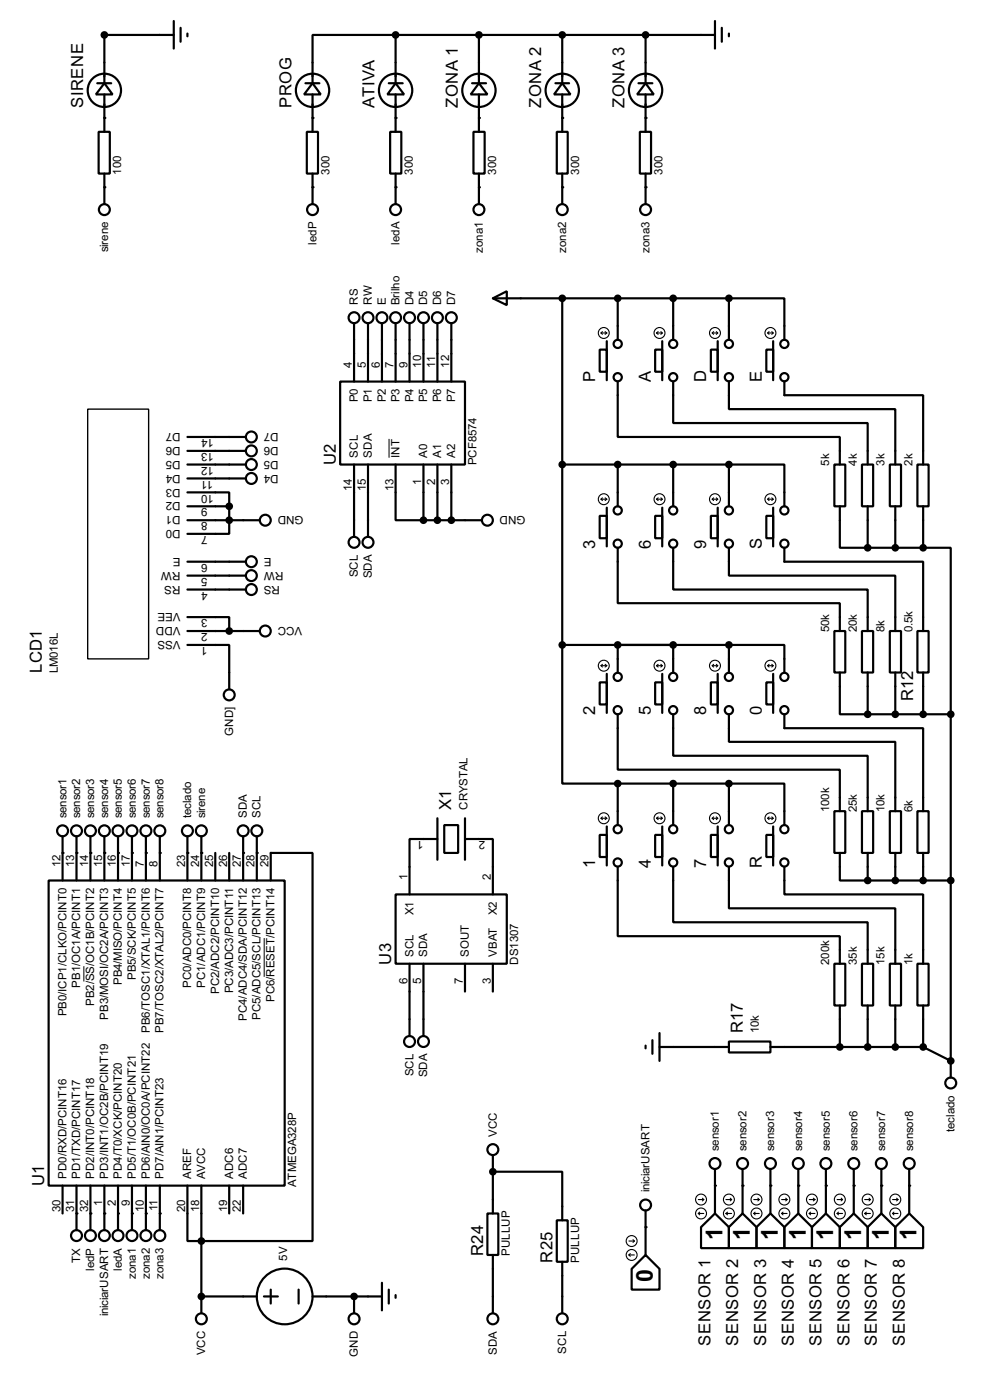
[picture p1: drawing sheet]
<svg xmlns="http://www.w3.org/2000/svg" width="180mm" height="256mm" viewBox="0 0 180 256" stroke-linecap="round" stroke-linejoin="round" font-family="sans-serif">
<g fill="none" stroke="#000" stroke-width=".4">
<path d="M17.8 15.3h2.6M19.1 15.3l1.5 2h-3zM19.1 17.3v6.9M31.8 6.4h-12.7v8.9M31.8 3.9v5M33.1 5.1v2.6M34.3 6.2v.5M55.9 15.3h2.6M57.2 15.3l1.5 2h-3zM57.2 17.3v6.9M71.2 15.3h2.5M72.4 15.3l1.6 2h-3.1z"/>
<path d="M72.4 6.4h-15.2v8.9M72.4 6.4h58.5M72.4 6.4v8.9M72.4 17.3v6.9M86.4 15.3h2.6M87.7 15.3l1.5 2h-3zM87.7 6.4v8.9M87.7 17.3v6.9M101.7 15.3h2.5M102.9 15.3l1.5 2h-3zM102.9 6.4v8.9M102.9 17.3v6.9"/>
<path d="M116.9 15.3h2.5M118.2 15.3l1.5 2h-3.1zM118.2 6.4v8.9M118.2 17.3v6.9M130.9 3.9v5M132.1 5.1v2.6M133.4 6.2v.5M18.1 24.2h2v7.6h-2zM19.1 31.8v5.6M56.2 24.2h2v7.6h-2zM57.2 31.8v5.6M71.4 24.2h2.1v7.6h-2.1z"/>
<path d="M72.4 31.8v5.6M86.7 24.2h2v7.6h-2zM87.7 31.8v5.6M101.9 24.2h2v7.6h-2zM102.9 31.8v5.6M117.1 24.2h2.1v7.6h-2.1zM118.2 31.8v5.6M64.8 59.2v10.7M67.4 59.2v10.7M69.9 59.2v10.7M72.4 59.2v10.7M75 59.2v10.7"/>
<path d="M77.5 59.2v10.7M80.1 59.2v10.7M82.6 59.2v10.7M90.2 54.7l2.6-1.3v2.5zM90.2 54.7h43.2M102.9 54.7v63.5M113.1 54.7v7.6M123.2 54.7v7.6M133.4 54.7h10.2v7.6M133.4 54.7v7.6M62.3 69.9h22.8v15.2h-22.8zM109.8 64.1h1.3v4h-1.3z"/>
<path d="M111.1 62.5v7.2M113.1 69.9v10.2h40.6v5M119.9 64.1h1.3v4h-1.3zM121.2 62.5v7.2M123.2 69.9v7.6h35.6v7.6M130.1 64.1h1.3v4h-1.3zM131.4 62.5v7.2M133.4 69.9v5.1h30.5v10.1M140.3 64.1h1.2v4h-1.2zM141.5 62.5v7.2M143.6 69.9v2.5h25.4v12.7M34.3 90.2h7.7v2.6"/>
<path d="M34.3 85.1h10.7M34.3 95.3h13.3M34.3 80.1h10.7M34.3 82.6h10.7M34.3 87.7h10.7M34.3 92.8h7.7M42 92.8v5h-7.7M64.8 85.1v13.3M67.4 85.1v13.3M72.4 85.1v10.2h5.1M77.5 85.1v10.2M77.5 95.3h10.7"/>
<path d="M80.1 85.1v10.2M82.6 85.1v10.2M102.9 85.1h30.5M109.8 94.5h1.3v4.1h-1.3zM111.1 93v7.1M113.1 85.1v7.7M119.9 94.5h1.3v4.1h-1.3zM121.2 93v7.1M123.2 85.1v7.7M130.1 94.5h1.3v4.1h-1.3zM131.4 93v7.1M133.4 85.1h10.2v7.7"/>
<path d="M133.4 85.1v7.7M140.3 94.5h1.2v4.1h-1.2zM141.5 93v7.1M152.7 85.1h2v7.7h-2zM153.7 92.8v7.6h5.1M157.8 85.1h2v7.7h-2zM158.8 92.8v7.6M162.9 85.1h2v7.7h-2zM163.9 92.8v7.6M167.9 85.1h2.1v7.7h-2.1zM169 92.8v7.6M34.3 118.2h7.7v8.1"/>
<path d="M34.3 113.1h7.7v2.5M34.3 108h10.7M34.3 105.5h10.7M34.3 102.9h10.7M34.3 115.6h13.3M102.9 118.2v25.4h10.2M102.9 118.2h30.5M113.1 100.4v10.1h40.6v5.1M113.1 118.2v5M123.2 100.4v7.6h35.6v7.6M123.2 118.2v5M133.4 100.4v5.1h30.5v10.1"/>
<path d="M133.4 118.2h10.2v5M133.4 118.2v5M143.6 100.4v2.5h25.4v12.7M152.7 115.6h2v7.6h-2zM157.8 115.6h2v7.6h-2zM158.8 100.4h10.2M162.9 115.6h2v7.6h-2zM167.9 115.6h2.1v7.6h-2.1zM169 100.4h5v30.5M109.8 125h1.3v4.1h-1.3zM111.1 123.5v7.1M113.1 130.9v10.1h40.6v7.6"/>
<path d="M119.9 125h1.3v4.1h-1.3zM121.2 123.5v7.1M123.2 130.9v7.6h35.6v10.1M130.1 125h1.3v4.1h-1.3zM131.4 123.5v7.1M133.4 130.9v5h30.5v12.7M140.3 125h1.2v4.1h-1.2zM141.5 123.5v7.1M143.6 130.9v2.5h25.4v15.2M153.7 123.2v7.7h5.1M158.8 123.2v7.7M158.8 130.9h15.2"/>
<path d="M163.9 123.2v7.7M169 123.2v7.7M174 130.9v66.5M11.5 153.2v8.1M14 153.2v8.1M16.6 153.2v8.1M19.1 153.2v8.1M21.6 153.2v8.1M24.2 153.2v8.1M26.7 153.2v8.1M29.3 153.2v8.1M34.3 153.2v8.1"/>
<path d="M36.9 153.2v8.1M39.4 156.3v5M42 156.3v5M44.5 153.2v8.1M47 153.2v8.1M80.1 153.7h-5.1v10.2M80.1 149.9v7.6M81.3 151.2h2.6v5.1h-2.6zM85.1 153.7h5.1v10.2M85.1 149.9v7.6M109.8 153h1.3v4h-1.3zM111.1 151.4v7.2"/>
<path d="M113.1 158.8v12.7h40.6v5.1M113.1 143.6v7.6M113.1 143.6h20.3M119.9 153h1.3v4h-1.3zM121.2 151.4v7.2M123.2 158.8v10.2h35.6v7.6M123.2 143.6v7.6M130.1 153h1.3v4h-1.3zM131.4 151.4v7.2M133.4 158.8v7.6h30.5v10.2M133.4 143.6h10.2v7.6M133.4 143.6v7.6"/>
<path d="M140.3 153h1.2v4h-1.2zM141.5 151.4v7.2M143.6 158.8v5.1h25.4v12.7M152.7 148.6h2v7.7h-2zM153.7 156.3v5h5.1M157.8 148.6h2v7.7h-2zM158.8 156.3v5M162.9 148.6h2v7.7h-2zM163.9 156.3v5M167.9 148.6h2.1v7.7h-2.1zM169 156.3v5M8.9 161.3h43.2v55.9h-43.2z"/>
<path d="M49.6 161.3v-5h7.6v71.1h-22.9v-10.2M72.4 163.9h20.4v12.7h-20.4zM75 176.6v13.2M77.5 176.6v13.2M85.1 176.6v5.1M90.2 176.6v5.1M152.7 176.6h2v7.6h-2zM157.8 176.6h2v7.6h-2zM158.8 161.3h15.2M162.9 176.6h2v7.6h-2zM167.9 176.6h2.1v7.6h-2.1zM118.2 191.6v.5"/>
<path d="M119.4 190.6v2.5M120.7 191.8h12.7M120.7 189.3v5.1M133.4 190.8h7.6v2h-7.6zM141 191.8h28M153.7 184.2v7.6M158.8 184.2v7.6M163.9 184.2v7.6M169 184.2v7.6M169 191.8l5 2.6M11.5 217.2v5.1M14 217.2v8.2"/>
<path d="M16.6 217.2v8.2M19.1 217.2v8.2M21.6 217.2v8.2M24.2 217.2v8.2M26.7 217.2v8.2M29.3 217.2v8.2M36.9 217.2v23.4M42 217.2v5.1M44.5 217.2v5.1M90.2 214.7h12.7v8.9M90.2 211.6v10.7M130.9 214.2v8.1"/>
<path d="M135.9 214.2v8.1M141 214.2v8.1M146.1 214.2v8.1M151.2 214.2v8.1M156.3 214.2v8.1M161.3 214.2v8.1M166.4 214.2v8.1M36.9 237.5h10.1M48.3 237.5h2.6M49.6 236.3v2.5M54.7 236.3v2.5M57.2 237.5h12.7"/>
<path d="M64.8 237.5v3.1M69.9 235v5.1M71.2 236.3v2.5M72.4 237.3v.5M89.2 222.3h2v7.6h-2zM90.2 229.9v10.7M101.9 223.6h2v7.6h-2zM102.9 231.2v9.4M115.6 232.5l2.6-2.6 2.5 2.6v3.8h-5.1zM118.2 221.8v8.1M128.3 224.8l2.6-2.5 2.5 2.5v3.9h-5.1zM133.4 224.8l2.5-2.5 2.6 2.5v3.9h-5.1z"/>
<path d="M138.5 224.8l2.5-2.5 2.6 2.5v3.9h-5.1zM143.6 224.8l2.5-2.5 2.5 2.5v3.9h-5zM148.6 224.8l2.6-2.5 2.5 2.5v3.9h-5.1zM153.7 224.8l2.6-2.5 2.5 2.5v3.9h-5.1zM158.8 224.8l2.5-2.5 2.6 2.5v3.9h-5.1zM163.9 224.8l2.5-2.5 2.6 2.5v3.9h-5.1z"/>
<circle cx="19.1" cy="16.6" r="3.1"/>
<circle cx="57.2" cy="16.6" r="3.1"/>
<circle cx="72.4" cy="16.6" r="3.1"/>
<circle cx="87.6" cy="16.6" r="3.1"/>
<circle cx="102.9" cy="16.6" r="3.1"/>
<circle cx="118.1" cy="16.6" r="3.1"/>
<circle cx="19.1" cy="38.4" r="1"/>
<circle cx="57.2" cy="38.4" r="1"/>
<circle cx="72.4" cy="38.4" r="1"/>
<circle cx="87.6" cy="38.4" r="1"/>
<circle cx="102.9" cy="38.4" r="1"/>
<circle cx="118.1" cy="38.4" r="1"/>
<circle cx="64.8" cy="58.2" r="1"/>
<circle cx="67.3" cy="58.2" r="1"/>
<circle cx="69.9" cy="58.2" r="1"/>
<circle cx="72.4" cy="58.2" r="1"/>
<circle cx="74.9" cy="58.2" r="1"/>
<circle cx="77.5" cy="58.2" r="1"/>
<circle cx="80" cy="58.2" r="1"/>
<circle cx="82.6" cy="58.2" r="1"/>
<circle cx="113" cy="63" r=".75"/>
<circle cx="113" cy="69.1" r=".75"/>
<circle cx="123.2" cy="69.1" r=".75"/>
<circle cx="123.2" cy="63" r=".75"/>
<circle cx="133.4" cy="63" r=".75"/>
<circle cx="133.4" cy="69.1" r=".75"/>
<circle cx="143.5" cy="69.1" r=".75"/>
<circle cx="143.5" cy="63" r=".75"/>
<circle cx="46" cy="82.6" r="1"/>
<circle cx="46" cy="87.7" r="1"/>
<circle cx="46" cy="80.1" r="1"/>
<circle cx="46" cy="85.1" r="1"/>
<circle cx="48.5" cy="95.3" r="1"/>
<circle cx="64.8" cy="99.4" r="1"/>
<circle cx="67.3" cy="99.4" r="1"/>
<circle cx="89.2" cy="95.3" r="1"/>
<circle cx="113" cy="99.6" r=".75"/>
<circle cx="113" cy="93.5" r=".75"/>
<circle cx="123.2" cy="99.6" r=".75"/>
<circle cx="123.2" cy="93.5" r=".75"/>
<circle cx="133.4" cy="99.6" r=".75"/>
<circle cx="133.4" cy="93.5" r=".75"/>
<circle cx="143.5" cy="93.5" r=".75"/>
<circle cx="143.5" cy="99.6" r=".75"/>
<circle cx="46" cy="102.9" r="1"/>
<circle cx="46" cy="105.5" r="1"/>
<circle cx="46" cy="108" r="1"/>
<circle cx="48.5" cy="115.6" r="1"/>
<circle cx="41.9" cy="127.3" r="1"/>
<circle cx="113" cy="130.1" r=".75"/>
<circle cx="113" cy="124" r=".75"/>
<circle cx="123.2" cy="130.1" r=".75"/>
<circle cx="123.2" cy="124" r=".75"/>
<circle cx="133.4" cy="130.1" r=".75"/>
<circle cx="133.4" cy="124" r=".75"/>
<circle cx="143.5" cy="130.1" r=".75"/>
<circle cx="143.5" cy="124" r=".75"/>
<circle cx="11.4" cy="152.2" r="1"/>
<circle cx="14" cy="152.2" r="1"/>
<circle cx="16.5" cy="152.2" r="1"/>
<circle cx="19.1" cy="152.2" r="1"/>
<circle cx="21.6" cy="152.2" r="1"/>
<circle cx="24.1" cy="152.2" r="1"/>
<circle cx="26.7" cy="152.2" r="1"/>
<circle cx="29.2" cy="152.2" r="1"/>
<circle cx="34.3" cy="152.2" r="1"/>
<circle cx="36.8" cy="152.2" r="1"/>
<circle cx="44.5" cy="152.2" r="1"/>
<circle cx="47" cy="152.2" r="1"/>
<circle cx="113" cy="158" r=".75"/>
<circle cx="113" cy="151.9" r=".75"/>
<circle cx="123.2" cy="151.9" r=".75"/>
<circle cx="123.2" cy="158" r=".75"/>
<circle cx="133.4" cy="158" r=".75"/>
<circle cx="133.4" cy="151.9" r=".75"/>
<circle cx="143.5" cy="158" r=".75"/>
<circle cx="143.5" cy="151.9" r=".75"/>
<circle cx="74.9" cy="190.8" r="1"/>
<circle cx="77.5" cy="190.8" r="1"/>
<circle cx="174" cy="198.4" r="1"/>
<circle cx="90.2" cy="210.6" r="1"/>
<circle cx="130.8" cy="213.2" r="1"/>
<circle cx="135.9" cy="213.2" r="1"/>
<circle cx="141" cy="213.2" r="1"/>
<circle cx="146.1" cy="213.2" r="1"/>
<circle cx="151.1" cy="213.2" r="1"/>
<circle cx="156.2" cy="213.2" r="1"/>
<circle cx="161.3" cy="213.2" r="1"/>
<circle cx="166.4" cy="213.2" r="1"/>
<circle cx="14" cy="226.4" r="1"/>
<circle cx="16.5" cy="226.4" r="1"/>
<circle cx="19.1" cy="226.4" r="1"/>
<circle cx="21.6" cy="226.4" r="1"/>
<circle cx="24.1" cy="226.4" r="1"/>
<circle cx="26.7" cy="226.4" r="1"/>
<circle cx="29.2" cy="226.4" r="1"/>
<circle cx="52.1" cy="237.5" r="5.1"/>
<circle cx="118.1" cy="220.8" r="1"/>
<circle cx="36.8" cy="241.6" r="1"/>
<circle cx="64.8" cy="241.6" r="1"/>
<circle cx="90.2" cy="241.6" r="1"/>
<circle cx="102.9" cy="241.6" r="1"/>
</g>
<g fill="#000">
<circle cx="19.1" cy="34.3" r=".2"/>
<circle cx="19.1" cy="21.6" r=".2"/>
<circle cx="57.2" cy="21.6" r=".2"/>
<circle cx="57.2" cy="34.3" r=".2"/>
<circle cx="72.4" cy="34.3" r=".2"/>
<circle cx="72.4" cy="21.6" r=".2"/>
<circle cx="87.7" cy="34.3" r=".2"/>
<circle cx="87.7" cy="21.6" r=".2"/>
<circle cx="102.9" cy="21.6" r=".2"/>
<circle cx="102.9" cy="34.3" r=".2"/>
<circle cx="118.2" cy="34.3" r=".2"/>
<circle cx="118.2" cy="21.6" r=".2"/>
<circle cx="11.5" cy="156.3" r=".2"/>
<circle cx="14" cy="156.3" r=".2"/>
<circle cx="16.6" cy="156.3" r=".2"/>
<circle cx="19.1" cy="156.3" r=".2"/>
<circle cx="21.6" cy="156.3" r=".2"/>
<circle cx="24.2" cy="156.3" r=".2"/>
<circle cx="26.7" cy="156.3" r=".2"/>
<circle cx="29.3" cy="156.3" r=".2"/>
<circle cx="34.3" cy="156.3" r=".2"/>
<circle cx="36.9" cy="156.3" r=".2"/>
<circle cx="44.5" cy="156.3" r=".2"/>
<circle cx="47" cy="156.3" r=".2"/>
<circle cx="174" cy="194.4" r=".2"/>
<circle cx="90.2" cy="214.7" r=".2"/>
<circle cx="130.9" cy="217.2" r=".2"/>
<circle cx="135.9" cy="217.2" r=".2"/>
<circle cx="141" cy="217.2" r=".2"/>
<circle cx="146.1" cy="217.2" r=".2"/>
<circle cx="151.2" cy="217.2" r=".2"/>
<circle cx="156.3" cy="217.2" r=".2"/>
<circle cx="161.3" cy="217.2" r=".2"/>
<circle cx="166.4" cy="217.2" r=".2"/>
<circle cx="14" cy="222.3" r=".2"/>
<circle cx="16.6" cy="222.3" r=".2"/>
<circle cx="19.1" cy="222.3" r=".2"/>
<circle cx="21.6" cy="222.3" r=".2"/>
<circle cx="24.2" cy="222.3" r=".2"/>
<circle cx="26.7" cy="222.3" r=".2"/>
<circle cx="29.3" cy="222.3" r=".2"/>
<circle cx="36.9" cy="237.5" r=".2"/>
<circle cx="64.8" cy="237.5" r=".2"/>
<circle cx="118.2" cy="224.8" r=".2"/>
</g>
<g fill="none" stroke="#000" stroke-width=".2">
<path d="M110 61h1.1M110 61l.3 .3M110.3 60.8l-.3 .2M110.8 60.8l.3 .2M111.1 61l-.3 .3M120.2 61h1M120.2 61l.3 .3M120.5 60.8l-.3 .2M121 60.8l.2 .2M121.2 61l-.2 .3M130.4 61h1M130.4 61l.2 .3"/>
<path d="M130.6 60.8l-.2 .2M131.1 60.8l.3 .2M131.4 61l-.3 .3M140.5 61h1M140.5 61l.3 .3M140.8 60.8l-.3 .2M141.3 60.8l.2 .2M141.5 61l-.2 .3M110 91.5h1.1M110 91.5l.3 .2M110.3 91.2l-.3 .3M110.8 91.2l.3 .3"/>
<path d="M111.1 91.5l-.3 .2M120.2 91.5h1M120.2 91.5l.3 .2M120.5 91.2l-.3 .3M121 91.2l.2 .3M121.2 91.5l-.2 .2M130.4 91.5h1M130.4 91.5l.2 .2M130.6 91.2l-.2 .3M131.1 91.2l.3 .3M131.4 91.5l-.3 .2M140.5 91.5h1"/>
<path d="M140.5 91.5l.3 .2M140.8 91.2l-.3 .3M141.3 91.2l.2 .3M141.5 91.5l-.2 .2M110 122h1.1M110 122l.3 .2M110.3 121.7l-.3 .3M110.8 121.7l.3 .3M111.1 122l-.3 .2M120.2 122h1M120.2 122l.3 .2M120.5 121.7l-.3 .3"/>
<path d="M121 121.7l.2 .3M121.2 122l-.2 .2M130.4 122h1M130.4 122l.2 .2M130.6 121.7l-.2 .3M131.1 121.7l.3 .3M131.4 122l-.3 .2M140.5 122h1M140.5 122l.3 .2M140.8 121.7l-.3 .3M141.3 121.7l.2 .3M141.5 122l-.2 .2"/>
<path d="M110 149.9h1.1M110 149.9l.3 .3M110.3 149.7l-.3 .2M110.8 149.7l.3 .2M111.1 149.9l-.3 .3M120.2 149.9h1M120.2 149.9l.3 .3M120.5 149.7l-.3 .2M121 149.7l.2 .2M121.2 149.9l-.2 .3M130.4 149.9h1M130.4 149.9l.2 .3"/>
<path d="M130.6 149.7l-.2 .2M131.1 149.7l.3 .2M131.4 149.9l-.3 .3M140.5 149.9h1M140.5 149.9l.3 .3M140.8 149.7l-.3 .2M141.3 149.7l.2 .2M141.5 149.9l-.2 .3M127.8 219.8h1M128.6 219.5l.2 .3M128.8 219.8l-.2 .2M132.9 219.8h1"/>
<path d="M133.7 219.5l.2 .3M133.9 219.8l-.2 .2M138 219.8h1M138.7 219.5l.3 .3M139 219.8l-.3 .2M143.1 219.8h1M143.8 219.5l.3 .3M144.1 219.8l-.3 .2M148.1 219.8h1.1M148.9 219.5l.3 .3M149.2 219.8l-.3 .2M153.2 219.8h1"/>
<path d="M154 219.5l.2 .3M154.2 219.8l-.2 .2M158.3 219.8h1M159.1 219.5l.2 .3M159.3 219.8l-.2 .2M163.4 219.8h1M164.1 219.5l.3 .3M164.4 219.8l-.3 .2M115.1 229.9l.3 .3M115.1 229.9h1M115.1 227.4h1M115.4 229.7l-.3 .2"/>
<path d="M115.9 227.1l.2 .3M116.1 227.4l-.2 .2M127.8 222.3l.3 .3M127.8 222.3h1M128.1 222.1l-.3 .2M132.9 222.3h1M132.9 222.3l.3 .3M133.2 222.1l-.3 .2M138 222.3h1M138 222.3l.2 .3M138.2 222.1l-.2 .2M143.1 222.3h1"/>
<path d="M143.1 222.3l.2 .3M143.3 222.1l-.2 .2M148.1 222.3h1.1M148.1 222.3l.3 .3M148.4 222.1l-.3 .2M153.2 222.3h1M153.2 222.3l.3 .3M153.5 222.1l-.3 .2M158.3 222.3h1M158.3 222.3l.3 .3M158.6 222.1l-.3 .2M163.4 222.3h1"/>
<path d="M163.4 222.3l.2 .3M163.6 222.1l-.2 .2"/>
<circle cx="110.5" cy="61" r="1"/>
<circle cx="120.7" cy="61" r="1"/>
<circle cx="130.8" cy="61" r="1"/>
<circle cx="141" cy="61" r="1"/>
<circle cx="110.5" cy="91.5" r="1"/>
<circle cx="120.7" cy="91.5" r="1"/>
<circle cx="130.8" cy="91.5" r="1"/>
<circle cx="141" cy="91.5" r="1"/>
<circle cx="110.5" cy="122" r="1"/>
<circle cx="120.7" cy="122" r="1"/>
<circle cx="130.8" cy="122" r="1"/>
<circle cx="141" cy="122" r="1"/>
<circle cx="110.5" cy="149.9" r="1"/>
<circle cx="120.7" cy="149.9" r="1"/>
<circle cx="130.8" cy="149.9" r="1"/>
<circle cx="141" cy="149.9" r="1"/>
<circle cx="128.3" cy="219.8" r="1"/>
<circle cx="133.4" cy="219.8" r="1"/>
<circle cx="138.4" cy="219.8" r="1"/>
<circle cx="143.5" cy="219.8" r="1"/>
<circle cx="148.6" cy="219.8" r="1"/>
<circle cx="153.7" cy="219.8" r="1"/>
<circle cx="158.8" cy="219.8" r="1"/>
<circle cx="163.8" cy="219.8" r="1"/>
<circle cx="115.6" cy="229.9" r="1"/>
<circle cx="115.6" cy="227.4" r="1"/>
<circle cx="128.3" cy="222.3" r="1"/>
<circle cx="133.4" cy="222.3" r="1"/>
<circle cx="138.4" cy="222.3" r="1"/>
<circle cx="143.5" cy="222.3" r="1"/>
<circle cx="148.6" cy="222.3" r="1"/>
<circle cx="153.7" cy="222.3" r="1"/>
<circle cx="158.8" cy="222.3" r="1"/>
<circle cx="163.8" cy="222.3" r="1"/>
</g>
<g fill="#000" stroke="#000" stroke-width=".4">
<circle cx="19.1" cy="6.4" r=".5"/>
<circle cx="72.4" cy="6.4" r=".5"/>
<circle cx="87.6" cy="6.4" r=".5"/>
<circle cx="102.9" cy="6.4" r=".5"/>
<circle cx="118.1" cy="6.4" r=".5"/>
<circle cx="102.9" cy="54.7" r=".5"/>
<circle cx="113" cy="54.7" r=".5"/>
<circle cx="123.2" cy="54.7" r=".5"/>
<circle cx="133.4" cy="54.7" r=".5"/>
<circle cx="41.9" cy="95.3" r=".5"/>
<circle cx="41.9" cy="92.8" r=".5"/>
<circle cx="77.5" cy="95.3" r=".5"/>
<circle cx="80" cy="95.3" r=".5"/>
<circle cx="82.6" cy="95.3" r=".5"/>
<circle cx="102.9" cy="85.1" r=".5"/>
<circle cx="113" cy="85.1" r=".5"/>
<circle cx="123.2" cy="85.1" r=".5"/>
<circle cx="133.4" cy="85.1" r=".5"/>
<circle cx="41.9" cy="115.6" r=".5"/>
<circle cx="102.9" cy="118.2" r=".5"/>
<circle cx="113" cy="118.2" r=".5"/>
<circle cx="123.2" cy="118.2" r=".5"/>
<circle cx="133.4" cy="118.2" r=".5"/>
<circle cx="158.8" cy="100.4" r=".5"/>
<circle cx="163.8" cy="100.4" r=".5"/>
<circle cx="168.9" cy="100.4" r=".5"/>
<circle cx="158.8" cy="130.9" r=".5"/>
<circle cx="163.8" cy="130.9" r=".5"/>
<circle cx="168.9" cy="130.9" r=".5"/>
<circle cx="174" cy="130.9" r=".5"/>
<circle cx="113" cy="143.6" r=".5"/>
<circle cx="123.2" cy="143.6" r=".5"/>
<circle cx="133.4" cy="143.6" r=".5"/>
<circle cx="158.8" cy="161.3" r=".5"/>
<circle cx="163.8" cy="161.3" r=".5"/>
<circle cx="168.9" cy="161.3" r=".5"/>
<circle cx="174" cy="161.3" r=".5"/>
<circle cx="153.7" cy="191.8" r=".5"/>
<circle cx="158.8" cy="191.8" r=".5"/>
<circle cx="163.8" cy="191.8" r=".5"/>
<circle cx="168.9" cy="191.8" r=".5"/>
<circle cx="174" cy="194.4" r=".5"/>
<circle cx="90.2" cy="214.7" r=".5"/>
<circle cx="36.8" cy="237.5" r=".5"/>
<circle cx="36.8" cy="227.4" r=".5"/>
<circle cx="64.8" cy="237.5" r=".5"/>
</g>
<path d="M71.2 80.4v3.5M15.3 177v2.8M48.3 171.8v7.1" fill="none" stroke="#000" stroke-width=".18"/>
<path d="M16.1 75h11.1v45.7h-11.1z" fill="none" stroke="#000" stroke-width=".25"/>
<g font-size="4.8">
<text x="132.2" y="227.2" transform="rotate(-90 132.2 227.2)">1</text>
<text x="137.3" y="227.2" transform="rotate(-90 137.3 227.2)">1</text>
<text x="142.4" y="227.2" transform="rotate(-90 142.4 227.2)">1</text>
<text x="147.5" y="227.2" transform="rotate(-90 147.5 227.2)">1</text>
<text x="152.5" y="227.2" transform="rotate(-90 152.5 227.2)">1</text>
<text x="157.6" y="227.2" transform="rotate(-90 157.6 227.2)">1</text>
<text x="162.7" y="227.2" transform="rotate(-90 162.7 227.2)">1</text>
<text x="167.8" y="227.2" transform="rotate(-90 167.8 227.2)">1</text>
<text x="119.5" y="234.8" transform="rotate(-90 119.5 234.8)">0</text>
</g>
<g font-size="3.4">
<text x="15.3" y="19.7" transform="rotate(-90 15.3 19.7)">SIRENE</text>
<text x="53.4" y="19.7" transform="rotate(-90 53.4 19.7)">PROG</text>
<text x="68.6" y="19.7" transform="rotate(-90 68.6 19.7)">ATIVA</text>
<text x="83.8" y="19.7" transform="rotate(-90 83.8 19.7)">ZONA 1</text>
<text x="99.1" y="19.7" transform="rotate(-90 99.1 19.7)">ZONA 2</text>
<text x="114.3" y="19.7" transform="rotate(-90 114.3 19.7)">ZONA 3</text>
<text x="109" y="70" transform="rotate(-90 109 70)">P</text>
<text x="119.1" y="70" transform="rotate(-90 119.1 70)">A</text>
<text x="129.3" y="70" transform="rotate(-90 129.3 70)">D</text>
<text x="139.5" y="70" transform="rotate(-90 139.5 70)">E</text>
<text x="61.5" y="85.2" transform="rotate(-90 61.5 85.2)">U2</text>
<text x="109" y="100.5" transform="rotate(-90 109 100.5)">3</text>
<text x="119.1" y="100.5" transform="rotate(-90 119.1 100.5)">6</text>
<text x="129.3" y="100.6" transform="rotate(-90 129.3 100.6)">9</text>
<text x="139.5" y="100.5" transform="rotate(-90 139.5 100.5)">S</text>
<text x="7.6" y="123.3" transform="rotate(-90 7.6 123.3)">LCD1</text>
<text x="109" y="131.1" transform="rotate(-90 109 131.1)">2</text>
<text x="119.1" y="131.1" transform="rotate(-90 119.1 131.1)">5</text>
<text x="129.3" y="131.1" transform="rotate(-90 129.3 131.1)">8</text>
<text x="139.5" y="131.1" transform="rotate(-90 139.5 131.1)">0</text>
<text x="167.1" y="128.4" transform="rotate(-90 167.1 128.4)">R12</text>
<text x="82.6" y="148.3" transform="rotate(-90 82.6 148.3)">X1</text>
<text x="109" y="159" transform="rotate(-90 109 159)">1</text>
<text x="119.1" y="159" transform="rotate(-90 119.1 159)">4</text>
<text x="129.3" y="159" transform="rotate(-90 129.3 159)">7</text>
<text x="139.5" y="158.9" transform="rotate(-90 139.5 158.9)">R</text>
<text x="71.6" y="176.7" transform="rotate(-90 71.6 176.7)">U3</text>
<text x="136" y="189.2" transform="rotate(-90 136 189.2)">R17</text>
<text x="8.1" y="217.3" transform="rotate(-90 8.1 217.3)">U1</text>
<text x="88.4" y="230" transform="rotate(-90 88.4 230)">R24</text>
<text x="101.1" y="231.3" transform="rotate(-90 101.1 231.3)">R25</text>
<text x="130.1" y="246.5" transform="rotate(-90 130.1 246.5)">SENSOR 1</text>
<text x="135.1" y="246.5" transform="rotate(-90 135.1 246.5)">SENSOR 2</text>
<text x="140.2" y="246.5" transform="rotate(-90 140.2 246.5)">SENSOR 3</text>
<text x="145.3" y="246.5" transform="rotate(-90 145.3 246.5)">SENSOR 4</text>
<text x="150.4" y="246.5" transform="rotate(-90 150.4 246.5)">SENSOR 5</text>
<text x="155.5" y="246.5" transform="rotate(-90 155.5 246.5)">SENSOR 6</text>
<text x="160.5" y="246.5" transform="rotate(-90 160.5 246.5)">SENSOR 7</text>
<text x="165.6" y="246.5" transform="rotate(-90 165.6 246.5)">SENSOR 8</text>
</g>
<g font-size="2.4">
<text x="22.2" y="32" transform="rotate(-90 22.2 32)">100</text>
<text x="60.3" y="32" transform="rotate(-90 60.3 32)">300</text>
<text x="75.6" y="32" transform="rotate(-90 75.6 32)">300</text>
<text x="90.8" y="32" transform="rotate(-90 90.8 32)">300</text>
<text x="106" y="32" transform="rotate(-90 106 32)">300</text>
<text x="121.3" y="32" transform="rotate(-90 121.3 32)">300</text>
<text x="19.8" y="46.2" transform="rotate(-90 19.8 46.2)">sirene</text>
<text x="57.9" y="44.8" transform="rotate(-90 57.9 44.8)">ledP</text>
<text x="73.1" y="44.8" transform="rotate(-90 73.1 44.8)">ledA</text>
<text x="88.4" y="46.3" transform="rotate(-90 88.4 46.3)">zona1</text>
<text x="103.6" y="46.3" transform="rotate(-90 103.6 46.3)">zona2</text>
<text x="118.9" y="46.3" transform="rotate(-90 118.9 46.3)">zona3</text>
<text x="65.5" y="55.9" transform="rotate(-90 65.5 55.9)">RS</text>
<text x="68.1" y="55.9" transform="rotate(-90 68.1 55.9)">RW</text>
<text x="70.6" y="55.9" transform="rotate(-90 70.6 55.9)">E</text>
<text x="73.1" y="55.9" transform="rotate(-90 73.1 55.9)">Brilho</text>
<text x="75.7" y="55.9" transform="rotate(-90 75.7 55.9)">D4</text>
<text x="78.2" y="55.9" transform="rotate(-90 78.2 55.9)">D5</text>
<text x="80.8" y="55.9" transform="rotate(-90 80.8 55.9)">D6</text>
<text x="83.3" y="55.9" transform="rotate(-90 83.3 55.9)">D7</text>
<text x="64.4" y="67.4" transform="rotate(-90 64.4 67.4)">4</text>
<text x="66.9" y="67.4" transform="rotate(-90 66.9 67.4)">5</text>
<text x="69.5" y="67.4" transform="rotate(-90 69.5 67.4)">6</text>
<text x="72" y="67.4" transform="rotate(-90 72 67.4)">7</text>
<text x="74.6" y="67.4" transform="rotate(-90 74.6 67.4)">9</text>
<text x="77.1" y="67.4" transform="rotate(-90 77.1 67.4)">10</text>
<text x="79.7" y="67.4" transform="rotate(-90 79.7 67.4)">11</text>
<text x="82.2" y="67.4" transform="rotate(-90 82.2 67.4)">12</text>
<text x="65.5" y="73.7" transform="rotate(-90 65.5 73.7)">P0</text>
<text x="68.1" y="73.7" transform="rotate(-90 68.1 73.7)">P1</text>
<text x="70.6" y="73.7" transform="rotate(-90 70.6 73.7)">P2</text>
<text x="73.1" y="73.7" transform="rotate(-90 73.1 73.7)">P3</text>
<text x="75.7" y="73.7" transform="rotate(-90 75.7 73.7)">P4</text>
<text x="78.2" y="73.7" transform="rotate(-90 78.2 73.7)">P5</text>
<text x="80.8" y="73.7" transform="rotate(-90 80.8 73.7)">P6</text>
<text x="83.3" y="73.7" transform="rotate(-90 83.3 73.7)">P7</text>
<text x="33" y="79.4" transform="rotate(-180 33 79.4)">D7</text>
<text x="33" y="81.9" transform="rotate(-180 33 81.9)">D6</text>
<text x="39.2" y="80.4" transform="rotate(-180 39.2 80.4)">14</text>
<text x="39.2" y="83" transform="rotate(-180 39.2 83)">13</text>
<text x="51" y="79.4" transform="rotate(-180 51 79.4)">D7</text>
<text x="51" y="81.9" transform="rotate(-180 51 81.9)">D6</text>
<text x="65.5" y="83.8" transform="rotate(-90 65.5 83.8)">SCL</text>
<text x="68.1" y="83.8" transform="rotate(-90 68.1 83.8)">SDA</text>
<text x="73.1" y="83.8" transform="rotate(-90 73.1 83.8)">INT</text>
<text x="78.2" y="83.8" transform="rotate(-90 78.2 83.8)">A0</text>
<text x="80.8" y="83.8" transform="rotate(-90 80.8 83.8)">A1</text>
<text x="83.3" y="83.8" transform="rotate(-90 83.3 83.8)">A2</text>
<text x="33" y="89.5" transform="rotate(-180 33 89.5)">D3</text>
<text x="33" y="84.4" transform="rotate(-180 33 84.4)">D5</text>
<text x="33" y="87" transform="rotate(-180 33 87)">D4</text>
<text x="39" y="88.1" transform="rotate(-180 39 88.1)">11</text>
<text x="39.2" y="85.5" transform="rotate(-180 39.2 85.5)">12</text>
<text x="51" y="84.4" transform="rotate(-180 51 84.4)">D5</text>
<text x="51" y="87" transform="rotate(-180 51 87)">D4</text>
<text x="64.4" y="90" transform="rotate(-90 64.4 90)">14</text>
<text x="67" y="90" transform="rotate(-90 67 90)">15</text>
<text x="72" y="90" transform="rotate(-90 72 90)">13</text>
<text x="77.1" y="88.8" transform="rotate(-90 77.1 88.8)">1</text>
<text x="79.7" y="88.8" transform="rotate(-90 79.7 88.8)">2</text>
<text x="82.2" y="88.8" transform="rotate(-90 82.2 88.8)">3</text>
<text x="87.2" y="85.3" transform="rotate(-90 87.2 85.3)">PCF8574</text>
<text x="151.8" y="85.3" transform="rotate(-90 151.8 85.3)">5k</text>
<text x="156.8" y="85.3" transform="rotate(-90 156.8 85.3)">4k</text>
<text x="161.9" y="85.3" transform="rotate(-90 161.9 85.3)">3k</text>
<text x="167" y="85.3" transform="rotate(-90 167 85.3)">2k</text>
<text x="33" y="92.1" transform="rotate(-180 33 92.1)">D2</text>
<text x="33" y="94.6" transform="rotate(-180 33 94.6)">D1</text>
<text x="38" y="93.2" transform="rotate(-180 38 93.2)">9</text>
<text x="38" y="95.7" transform="rotate(-180 38 95.7)">8</text>
<text x="39.2" y="90.6" transform="rotate(-180 39.2 90.6)">10</text>
<text x="55.6" y="94.6" transform="rotate(-180 55.6 94.6)">GND</text>
<text x="96.2" y="94.6" transform="rotate(-180 96.2 94.6)">GND</text>
<text x="33" y="97.1" transform="rotate(-180 33 97.1)">D0</text>
<text x="38" y="98.2" transform="rotate(-180 38 98.2)">7</text>
<text x="33" y="102.2" transform="rotate(-180 33 102.2)">E</text>
<text x="33" y="104.8" transform="rotate(-180 33 104.8)">RW</text>
<text x="33" y="107.3" transform="rotate(-180 33 107.3)">RS</text>
<text x="38" y="103.3" transform="rotate(-180 38 103.3)">6</text>
<text x="38" y="105.9" transform="rotate(-180 38 105.9)">5</text>
<text x="49.7" y="102.2" transform="rotate(-180 49.7 102.2)">E</text>
<text x="51.2" y="107.3" transform="rotate(-180 51.2 107.3)">RS</text>
<text x="51.9" y="104.8" transform="rotate(-180 51.9 104.8)">RW</text>
<text x="65.5" y="105.8" transform="rotate(-90 65.5 105.8)">SCL</text>
<text x="68.1" y="106" transform="rotate(-90 68.1 106)">SDA</text>
<text x="33" y="112.4" transform="rotate(-180 33 112.4)">VEE</text>
<text x="38" y="108.4" transform="rotate(-180 38 108.4)">4</text>
<text x="38" y="113.5" transform="rotate(-180 38 113.5)">3</text>
<text x="33" y="117.5" transform="rotate(-180 33 117.5)">VSS</text>
<text x="33" y="114.9" transform="rotate(-180 33 114.9)">VDD</text>
<text x="38" y="118.6" transform="rotate(-180 38 118.6)">1</text>
<text x="38" y="116" transform="rotate(-180 38 116)">2</text>
<text x="55.3" y="114.9" transform="rotate(-180 55.3 114.9)">VCC</text>
<text x="151.8" y="115.8" transform="rotate(-90 151.8 115.8)">50k</text>
<text x="156.8" y="115.8" transform="rotate(-90 156.8 115.8)">20k</text>
<text x="161.9" y="115.8" transform="rotate(-90 161.9 115.8)">8k</text>
<text x="167" y="115.8" transform="rotate(-90 167 115.8)">0.5k</text>
<text x="10.6" y="123.4" transform="rotate(-90 10.6 123.4)">LM016L</text>
<text x="42.7" y="134.8" transform="rotate(-90 42.7 134.8)">GND]</text>
<text x="12.2" y="149.9" transform="rotate(-90 12.2 149.9)">sensor1</text>
<text x="14.7" y="149.9" transform="rotate(-90 14.7 149.9)">sensor2</text>
<text x="17.3" y="149.9" transform="rotate(-90 17.3 149.9)">sensor3</text>
<text x="19.8" y="149.9" transform="rotate(-90 19.8 149.9)">sensor4</text>
<text x="22.3" y="149.9" transform="rotate(-90 22.3 149.9)">sensor5</text>
<text x="24.9" y="149.9" transform="rotate(-90 24.9 149.9)">sensor6</text>
<text x="27.4" y="149.9" transform="rotate(-90 27.4 149.9)">sensor7</text>
<text x="30" y="149.9" transform="rotate(-90 30 149.9)">sensor8</text>
<text x="35" y="149.9" transform="rotate(-90 35 149.9)">teclado</text>
<text x="37.6" y="149.9" transform="rotate(-90 37.6 149.9)">sirene</text>
<text x="45.2" y="149.9" transform="rotate(-90 45.2 149.9)">SDA</text>
<text x="47.7" y="149.9" transform="rotate(-90 47.7 149.9)">SCL</text>
<text x="85.6" y="148.4" transform="rotate(-90 85.6 148.4)">CRYSTAL</text>
<text x="151.8" y="148.8" transform="rotate(-90 151.8 148.8)">100k</text>
<text x="156.8" y="148.8" transform="rotate(-90 156.8 148.8)">25k</text>
<text x="161.9" y="148.8" transform="rotate(-90 161.9 148.8)">10k</text>
<text x="167" y="148.8" transform="rotate(-90 167 148.8)">6k</text>
<text x="77.5" y="154.1" transform="rotate(-180 77.5 154.1)">1</text>
<text x="88.8" y="154.1" transform="rotate(-180 88.8 154.1)">2</text>
<text x="11.1" y="158.8" transform="rotate(-90 11.1 158.8)">12</text>
<text x="13.6" y="158.8" transform="rotate(-90 13.6 158.8)">13</text>
<text x="16.2" y="158.8" transform="rotate(-90 16.2 158.8)">14</text>
<text x="18.7" y="158.8" transform="rotate(-90 18.7 158.8)">15</text>
<text x="21.2" y="158.8" transform="rotate(-90 21.2 158.8)">16</text>
<text x="23.8" y="158.8" transform="rotate(-90 23.8 158.8)">17</text>
<text x="26.3" y="158.8" transform="rotate(-90 26.3 158.8)">7</text>
<text x="28.9" y="158.8" transform="rotate(-90 28.9 158.8)">8</text>
<text x="33.9" y="158.8" transform="rotate(-90 33.9 158.8)">23</text>
<text x="36.5" y="158.8" transform="rotate(-90 36.5 158.8)">24</text>
<text x="39" y="158.8" transform="rotate(-90 39 158.8)">25</text>
<text x="41.6" y="158.8" transform="rotate(-90 41.6 158.8)">26</text>
<text x="44.1" y="158.8" transform="rotate(-90 44.1 158.8)">27</text>
<text x="46.6" y="158.8" transform="rotate(-90 46.6 158.8)">28</text>
<text x="49.2" y="158.8" transform="rotate(-90 49.2 158.8)">29</text>
<text x="74.6" y="161.3" transform="rotate(-90 74.6 161.3)">1</text>
<text x="89.8" y="161.3" transform="rotate(-90 89.8 161.3)">2</text>
<text x="75.7" y="167.7" transform="rotate(-90 75.7 167.7)">X1</text>
<text x="90.9" y="167.7" transform="rotate(-90 90.9 167.7)">X2</text>
<text x="24.9" y="179.5" transform="rotate(-90 24.9 179.5)">PB5/SCK/PCINT5</text>
<text x="75.7" y="175.3" transform="rotate(-90 75.7 175.3)">SCL</text>
<text x="78.2" y="175.3" transform="rotate(-90 78.2 175.3)">SDA</text>
<text x="85.8" y="175.3" transform="rotate(-90 85.8 175.3)">SOUT</text>
<text x="90.9" y="175.3" transform="rotate(-90 90.9 175.3)">VBAT</text>
<text x="94.9" y="176.7" transform="rotate(-90 94.9 176.7)">DS1307</text>
<text x="151.8" y="176.8" transform="rotate(-90 151.8 176.8)">200k</text>
<text x="156.8" y="176.7" transform="rotate(-90 156.8 176.7)">35k</text>
<text x="161.9" y="176.8" transform="rotate(-90 161.9 176.8)">15k</text>
<text x="167" y="176.7" transform="rotate(-90 167 176.7)">1k</text>
<text x="14.7" y="180.9" transform="rotate(-90 14.7 180.9)">PB1/OC1A/PCINT1</text>
<text x="17.3" y="184.3" transform="rotate(-90 17.3 184.3)">PB2/SS/OC1B/PCINT2</text>
<text x="22.3" y="180.5" transform="rotate(-90 22.3 180.5)">PB4/MISO/PCINT4</text>
<text x="35" y="181" transform="rotate(-90 35 181)">PC0/ADC0/PCINT8</text>
<text x="37.5" y="181" transform="rotate(-90 37.5 181)">PC1/ADC1/PCINT9</text>
<text x="40.1" y="182.1" transform="rotate(-90 40.1 182.1)">PC2/ADC2/PCINT10</text>
<text x="42.6" y="182" transform="rotate(-90 42.6 182)">PC3/ADC3/PCINT11</text>
<text x="50.3" y="183.6" transform="rotate(-90 50.3 183.6)">PC6/RESET/PCINT14</text>
<text x="74.6" y="180.3" transform="rotate(-90 74.6 180.3)">6</text>
<text x="77.1" y="180.3" transform="rotate(-90 77.1 180.3)">5</text>
<text x="84.7" y="180.3" transform="rotate(-90 84.7 180.3)">7</text>
<text x="89.8" y="180.3" transform="rotate(-90 89.8 180.3)">3</text>
<text x="12.1" y="186.2" transform="rotate(-90 12.1 186.2)">PB0/ICP1/CLKO/PCINT0</text>
<text x="19.8" y="186.8" transform="rotate(-90 19.8 186.8)">PB3/MOSI/OC2A/PCINT3</text>
<text x="27.4" y="189.2" transform="rotate(-90 27.4 189.2)">PB6/TOSC1/XTAL1/PCINT6</text>
<text x="30" y="189.2" transform="rotate(-90 30 189.2)">PB7/TOSC2/XTAL2/PCINT7</text>
<text x="45.2" y="187" transform="rotate(-90 45.2 187)">PC4/ADC4/SDA/PCINT12</text>
<text x="47.7" y="186.8" transform="rotate(-90 47.7 186.8)">PC5/ADC5/SCL/PCINT13</text>
<text x="138.9" y="189.3" transform="rotate(-90 138.9 189.3)">10k</text>
<text x="75.6" y="197.2" transform="rotate(-90 75.6 197.2)">SCL</text>
<text x="78.2" y="197.4" transform="rotate(-90 78.2 197.4)">SDA</text>
<text x="90.9" y="208.3" transform="rotate(-90 90.9 208.3)">VCC</text>
<text x="174.7" y="207.4" transform="rotate(-90 174.7 207.4)">teclado</text>
<text x="12.2" y="215.9" transform="rotate(-90 12.2 215.9)">PD0/RXD/PCINT16</text>
<text x="14.7" y="215.9" transform="rotate(-90 14.7 215.9)">PD1/TXD/PCINT17</text>
<text x="17.3" y="215.9" transform="rotate(-90 17.3 215.9)">PD2/INT0/PCINT18</text>
<text x="19.8" y="215.9" transform="rotate(-90 19.8 215.9)">PD3/INT1/OC2B/PCINT19</text>
<text x="22.3" y="215.9" transform="rotate(-90 22.3 215.9)">PD4/T0/XCK/PCINT20</text>
<text x="24.9" y="215.9" transform="rotate(-90 24.9 215.9)">PD5/T1/OC0B/PCINT21</text>
<text x="27.4" y="215.9" transform="rotate(-90 27.4 215.9)">PD6/AIN0/OC0A/PCINT22</text>
<text x="30" y="215.9" transform="rotate(-90 30 215.9)">PD7/AIN1/PCINT23</text>
<text x="35" y="215.9" transform="rotate(-90 35 215.9)">AREF</text>
<text x="37.6" y="215.9" transform="rotate(-90 37.6 215.9)">AVCC</text>
<text x="42.7" y="215.9" transform="rotate(-90 42.7 215.9)">ADC6</text>
<text x="45.2" y="215.9" transform="rotate(-90 45.2 215.9)">ADC7</text>
<text x="131.6" y="210.9" transform="rotate(-90 131.6 210.9)">sensor1</text>
<text x="136.6" y="210.9" transform="rotate(-90 136.6 210.9)">sensor2</text>
<text x="141.7" y="210.9" transform="rotate(-90 141.7 210.9)">sensor3</text>
<text x="146.8" y="210.9" transform="rotate(-90 146.8 210.9)">sensor4</text>
<text x="151.9" y="210.8" transform="rotate(-90 151.9 210.8)">sensor5</text>
<text x="157" y="210.9" transform="rotate(-90 157 210.9)">sensor6</text>
<text x="162" y="210.9" transform="rotate(-90 162 210.9)">sensor7</text>
<text x="167.1" y="210.9" transform="rotate(-90 167.1 210.9)">sensor8</text>
<text x="18.7" y="220.9" transform="rotate(-90 18.7 220.9)">1</text>
<text x="21.2" y="220.9" transform="rotate(-90 21.2 220.9)">2</text>
<text x="23.8" y="220.9" transform="rotate(-90 23.8 220.9)">9</text>
<text x="28.9" y="221.9" transform="rotate(-90 28.9 221.9)">11</text>
<text x="54.2" y="217.4" transform="rotate(-90 54.2 217.4)">ATMEGA328P</text>
<text x="118.9" y="218.5" transform="rotate(-90 118.9 218.5)">iniciarUSART</text>
<text x="11" y="222.1" transform="rotate(-90 11 222.1)">30</text>
<text x="13.6" y="222.1" transform="rotate(-90 13.6 222.1)">31</text>
<text x="16.2" y="222.1" transform="rotate(-90 16.2 222.1)">32</text>
<text x="26.3" y="222.1" transform="rotate(-90 26.3 222.1)">10</text>
<text x="33.9" y="222.1" transform="rotate(-90 33.9 222.1)">20</text>
<text x="36.4" y="222.1" transform="rotate(-90 36.4 222.1)">18</text>
<text x="41.6" y="222.1" transform="rotate(-90 41.6 222.1)">19</text>
<text x="44.1" y="222.1" transform="rotate(-90 44.1 222.1)">22</text>
<text x="14.7" y="231.4" transform="rotate(-90 14.7 231.4)">TX</text>
<text x="17.3" y="232.9" transform="rotate(-90 17.3 232.9)">ledP</text>
<text x="22.3" y="232.9" transform="rotate(-90 22.3 232.9)">ledA</text>
<text x="52.6" y="231" transform="rotate(-90 52.6 231)">5V</text>
<text x="93.3" y="230.1" transform="rotate(-90 93.3 230.1)">PULLUP</text>
<text x="106" y="231.3" transform="rotate(-90 106 231.3)">PULLUP</text>
<text x="24.9" y="234.3" transform="rotate(-90 24.9 234.3)">zona1</text>
<text x="27.4" y="234.3" transform="rotate(-90 27.4 234.3)">zona2</text>
<text x="30" y="234.3" transform="rotate(-90 30 234.3)">zona3</text>
<text x="19.8" y="241.2" transform="rotate(-90 19.8 241.2)">iniciarUSART</text>
<text x="37.6" y="248.3" transform="rotate(-90 37.6 248.3)">VCC</text>
<text x="65.5" y="248.6" transform="rotate(-90 65.5 248.6)">GND</text>
<text x="90.9" y="248.2" transform="rotate(-90 90.9 248.2)">SDA</text>
<text x="103.6" y="248" transform="rotate(-90 103.6 248)">SCL</text>
</g>
</svg>
